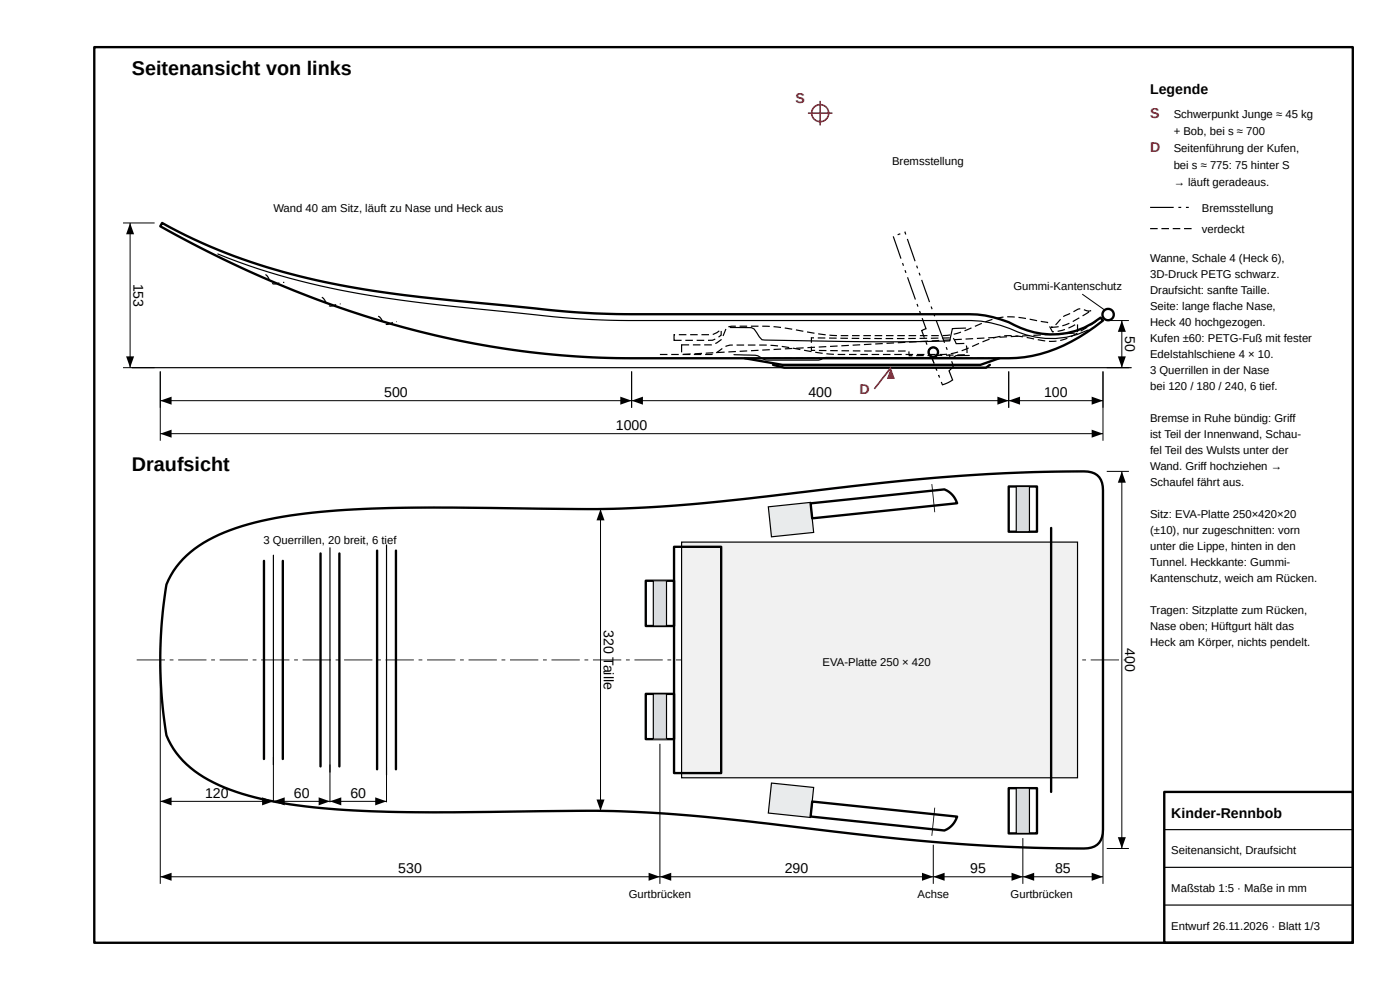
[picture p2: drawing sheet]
<svg xmlns="http://www.w3.org/2000/svg" width="297mm" height="210mm" viewBox="0 0 297 210" stroke-linecap="round" stroke-linejoin="round" font-family="sans-serif">
<path d="M46.2 53.9a164.3 164.3 0 0 0 42.9 10.3l10.3 1.1a400.8 400.8 0 0 0 31.9 2.7h70.6a32 32 0 0 1 10.4 1l2 .7a18.6 18.6 0 0 0 16.6 .3M28 78h212M154.9 69.5h3.4a1.83 1.83 0 0 1 2.2 1.1l1.1 1.5h.6l20.8 .4 13.4-.1 5.1-.1 .5-2.6 2.8-.1M155.7 75.2l3.4 .1a3.7 3.7 0 0 1 2.8 .8l1.1 .3h9.5a2.69 2.69 0 0 0 2.3-.5l26.9-.1h.6l.5-.4h2.8" fill="none" stroke="#000" stroke-width=".25"/>
<g fill="none" stroke="#000" stroke-width=".5">
<path d="M34.4 47.3a130.6 130.6 0 0 0 44.6 14.4 1074.7 1074.7 0 0 0 40.8 4.4 366.4 366.4 0 0 0 30.9 .6h53.3a23.5 23.5 0 0 1 12.5 2.9 16.7 16.7 0 0 0 17-2.2l.5 .6a33.3 33.3 0 0 1-18.3 7.9l-66.7 .1a338.9 338.9 0 0 1-31.7-.8 206.3 206.3 0 0 1-76.6-23.6l-6.7-3.6zM158 76l8 1.4h42l4-1.4M164 77.4l2.4 .6h42.8l.8-.6"/>
<circle cx="198" cy="74.7" r="1"/>
<circle cx="235.1" cy="66.7" r="1.2"/>
</g>
<g fill="#000">
<path d="M56.4 58.1l.3 .3 .6 .9h-.2h.2v.1l-.2 .2-.3-.7h.1h-.1l-.3-.3 .1-.1v.1l-.4-.3zM57.8 60l.3 .1-.1 .1v-.1h.5v.1l-.1-.1 .5-.1 .1 .1-.1-.1 .3-.1 .1 .2a1.93 1.93 0 0 1-1.6 .1zM60.1 59.8h.2v.3l-.3-.1z"/>
<path d="M68.4 62.9l.3 .3 .5 .8-.1 .1 .1-.1 .2 .2-.3 .2-.3-.7 .1-.1-.1 .1-.3-.3 .1-.1-.1 .1-.3-.2zM69.8 64.7l.3 .1v.1l-.1-.1h.5v.1l-.1-.1 .5-.2 .1 .1-.1-.1 .4-.1 .1 .2a1.96 1.96 0 0 1-1.6 .3zM72.1 64.3l.2 .1-.1 .2h-.1z"/>
<path d="M80.3 67l.4 .2 .5 .8h-.1h.1l.2 .2-.2 .1-.4-.6 .1-.1-.1 .1-.3-.4h.1l-.1 .1-.3-.2zM81.9 68.7h.2v.1v-.1l.4-.1v.2l-.1-.1 .5-.2v.1v-.1l.4-.2 .1 .2a2.04 2.04 0 0 1-1.6 .4zM84.1 68.1l.1 .3z"/>
<path d="M140 75.1h1.6v.2h-1.6zM142.4 75.1h1.6v.2h-1.6zM144.8 75.1h1.6v.2h-1.6zM147.2 75.1h1.6v.2h-1.6zM149.6 75.1h1.3v.1v-.1l.3-.1v.3h-1.6zM151.9 74.7l.5-.3 .1 .1-.1-.1 .8-.6 .1 .2-1.3 1zM153.9 73.4l.9-.3h.7v.2h-.6l-.1-.1 .1 .1-.8 .2v-.1l-.1 .2zM156.3 73.1h1.6v.2h-1.6zM158.7 73.1h1.6v.2h-1.6zM161.1 73.1h1.6v.2v-.1v.1h-1.6zM163.5 73.1l1.6 .2-.1 .2v-.1v.1l-.8-.1v-.1v.1h-.7zM165.9 73.4l1.6 .2-.1 .3-.9-.2 .1-.1v.1l-.8-.1zM168.2 73.7l1.6 .3v.3l-1.6-.3zM170.6 74.2l1.6 .3-.1 .2-1.5-.3zM173 74.6l.6 .1v.1v-.1l.8 .1v.1l.1-.1v.3l-1.6-.3zM175.3 74.9l.7 .1-.1 .1 .1-.1h.7v.2l.2-.2v.3l-1.6-.1zM177.7 75.1h1.6v.2h-1.6zM180.1 75.1h1.6v.2h-1.6zM182.5 75.1h1.6v.2h-1.6zM184.9 75.1h1.6v.2h-1.6zM187.3 75.1h1.6v.2h-1.6zM189.7 75.1h1.6v.2h-1.6zM192.1 75.1h1.6v.2h-1.6zM194.5 75.1h1.6v.2h-1.6zM196.9 75.1h1.6v.2h-1.6zM199.3 75.1h.9v.1v-.1l.7-.1v.3h-1.6zM201.7 74.9v.1v-.1l.8-.1v.1v-.1l.7-.3 .1 .3-1.6 .4zM204 74.3l.1 .1-.1-.1 .8-.3 .1 .1-.1-.1 .7-.3 .1 .2-1.5 .6zM206.2 73.4l1.4-.7 .2 .3-1.5 .6zM208.4 72.4l1.5-.6 .1 .3-.4 .1-.1-.1 .1 .1-.8 .3v-.1v.1l-.3 .1zM210.7 71.6l1.5-.4 .1 .3h-.4v-.1v.1l-.8 .2v-.1l.1 .1-.5 .1zM213 71.1h1.6v.2h-.4v-.1v.1h-.7v-.1v.1l-.5 .1zM215.4 71.1l1.6 .2v.3l-.4-.1v-.1v.1l-.8-.1v-.1v.1h-.4zM217.8 71.5l1.6 .3v.2l-1.3-.2v-.2v.2l-.3-.1zM220.2 71.9l1.1 .2v.2v-.2l.5 .1-.1 .2-1.6-.2zM222.5 72.3h.3v.1v-.1h.8v.1v-.1l.5-.1v.3h-1.6zM224.9 72.1l.3-.1v.2l-.1-.2 .8-.2 .1 .1-.1-.1 .5-.2 .1 .3-1.6 .4zM227.1 71.3l.4-.2v.1v-.1l1-.6 .1 .3-1.4 .7zM229.2 70.1l1.4-.8 .1 .2-1.4 .9zM231.3 68.9h.1v-.1l.7-.5 .1 .1-.1-.1 .5-.3 .1 .2-1.3 .9z"/>
<path d="M145.4 72.1h1.6v.2h-1.6zM147.8 72.1h1.6v.2h-1.6zM150.2 72.1h1v.1l-.1-.1 .6-.3 .1 .2-.6 .3h-1zM152.9 70.2h.2v1l-.6 .4-.1-.2 .5-.4 .1 .1h-.1zM151.2 70.8l.8-.3 .1 .1-.1-.1 .5-.4 .2 .2-1.4 .8zM148.8 70.9h1.6v.2h-1.6zM146.4 70.9h1.6v.2h-1.6zM144 70.9h1.6v.2h-1.6zM142.9 70.9h.3v.2h-.2v-.1h.1v1.2h-.1v-.1h1.6v.2h-1.7z"/>
<path d="M147 73h1.6v.3h-1.6zM149.4 73h1.6v.3h-1.6zM151.7 72.8l.3-.2v.2v-.1l1-.8 .2 .2-1.1 .8-.3 .1zM153.9 69.7l.2 .1-.6 1.5-.2-.1zM154.5 69.2l1.6-.1v.2h-.9v-.1l.1 .1-.8 .1zM156.9 69.1h1.6v.2h-1.6zM159.3 69.1h1.6v.2h-1.6zM161.7 69.1h1.6v.3l-.6-.1v-.1v.1h-1zM164.1 69.2l1.6 .1v.3l-.9-.1v-.1v.1l-.7-.1zM166.5 69.5l1.6 .2-.1 .3-1.5-.3zM168.9 69.9l1.5 .3v.2l-1.6-.3zM171.2 70.3l1.6 .3v.2l-1.6-.3zM173.6 70.7l1.6 .2v.2l-1.6-.2zM176 71h.5v.1v-.1l1.1 .1v.2l-1.6-.1zM178.4 71.1h1.6v.2h-1.6zM180.8 71.1h1.6v.2h-1.6zM183.2 71.1h1.6v.2h-1.6zM185.6 71.1h1.6v.2h-1.6zM188 71.1h1.6v.2h-1.6zM190.4 71.1h1.6v.2h-1.6zM192.8 71.1h1.6v.2h-1.6zM195.2 71.1h1.6v.2h-1.6zM197.6 71.1h1.6v.2h-1.6zM200 71.1l.9-.1v.1v-.1l.6-.1 .1 .3-1.6 .1zM202.3 70.8l.7-.2 .1 .1-.1-.1 .8-.3 .1 .3-1.5 .4zM204.6 70.1l.6-.3v.1v-.1l.8-.4 .1 .3-1.4 .6zM206.8 69.1l1.4-.6 .1 .2-1.4 .6zM209 68.2l1.5-.6 .1 .3-.1-.1 .1 .1-1.1 .3v-.1v.1l-.4 .2zM211.3 67.4l1.6-.3v.3h-.2l-.1-.1 .1 .1-1.1 .2v-.1v.1l-.3 .1zM213.7 67.1h1.6v.3l-.5-.1v-.1v.1h-1.1v-.1v.1zM216.1 67.2l1.6 .2-.1 .3-.7-.1v-.2v.2l-.8-.1zM218.5 67.6l1.5 .3v.3l-1.6-.4zM220.8 68.1h.4v.1v-.1l1.1 .2 .1 .2-.2 .1v-.2v.1l-1.4-.2zM222.6 69.3l.2-.1 .6 1.1-.1 .1v-.1l.3-.1v.3h-.4zM224.4 70.2l1-.3v.2v-.1l.5-.2 .1 .2-1.6 .4zM226.6 69.5l.9-.4v.1v-.1l.5-.3 .2 .2-1.5 .7zM228.5 68.8h.2v1.6h-.2zM226.4 70.6l1.6-.1v.3l-1.6 .1zM224 70.8l1.6-.1v.2l-1.6 .1zM221.6 70.9l1.6-.1v.3h-1.6zM219.2 71l1.6-.1v.3l-1.6 .1zM216.8 71.2l1.6-.1v.2l-1.6 .1zM214.4 71.3l1.6-.1v.2l-1.6 .1zM212 71.4l1.6-.1v.3l-1.6 .1zM209.6 71.5h1.6v.2l-1.5 .1zM207.2 71.7l1.6-.1 .1 .2-1.6 .1zM204.8 71.8l1.6-.1 .1 .3-1.6 .1zM202.4 71.9l1.6-.1 .1 .3-1.6 .1zM200.1 72.1l1.5-.1 .1 .2-1.6 .1zM197.7 72.2l1.6-.1v.3h-1.6zM195.3 72.3l1.6-.1v.3l-1.6 .1zM192.9 72.5l1.6-.1v.2l-1.6 .1zM190.5 72.6l1.6-.1v.2l-1.6 .1zM188.1 72.7l1.6-.1v.3l-1.6 .1zM185.7 72.8h1.6v.2l-1.6 .1zM183.3 73l1.6-.1v.2l-1.6 .1zM180.9 73.1l1.6-.1v.3l-1.6 .1zM178.5 73.2l1.6-.1v.3l-1.6 .1zM176.1 73.4l1.6-.1v.2l-1.6 .1zM173.7 73.5l1.6-.1v.3h-1.6zM171.3 73.6l1.6-.1v.3l-1.6 .1zM168.9 73.8l1.6-.1v.2l-1.6 .1zM166.5 73.9l1.6-.1v.2l-1.6 .1zM164.1 74l1.6-.1v.3l-1.6 .1zM161.7 74.1h1.6v.2l-1.6 .1zM159.3 74.3l1.6-.1v.2l-1.6 .1zM156.9 74.4l1.6-.1v.3l-1.6 .1zM154.5 74.5l1.6-.1v.3l-1.6 .1zM152.1 74.7l1.6-.1v.2l-1.6 .1zM149.7 74.8l1.6-.1v.3h-1.6zM147.3 74.9l1.6-.1v.3l-1.6 .1zM144.9 75.1l1.6-.1v.2l-1.6 .1zM144.5 73h1.7v.3h-1.6v-.1h.1v1.5h-.2z"/>
<path d="M164 75.9h1.6v.2h-1.6zM166.4 75.9h1.6v.2h-1.6zM168.8 75.9h1.6v.2h-1.6zM171.2 75.9h1.6v.2h-1.6zM173.6 75.9h1.6v.2h-1.6zM176 75.9h1.6v.2h-1.6zM178.4 75.9h1.6v.2h-1.6zM180.8 75.9h1.6v.2h-1.6zM183.2 75.9h1.6v.2h-1.6zM185.6 75.9h1.6v.2h-1.6zM188 75.9h1.6v.2h-1.6zM190.4 75.9h1.6v.2h-1.6zM192.8 75.9h1.6v.2h-1.6zM195.2 75.9h1.6v.2h-1.6zM197.6 75.9h1.6v.2h-1.6zM200 75.9h1.6v.2h-1.6zM202.4 75.9h1.6v.2h-1.6zM204.8 75.9h1.6v.2h-1.6zM207.2 75.9h1.6v.2h-1.6zM209.6 75.9h.4v.2h-.4z"/>
<path d="M204.9 73.3h.2l.2 1.6h-.3l.2-.2h-.2v-.3h.1h-.1v-.3h.1h-.1v-.3h.1h-.1l-.1-.3 .1-.1zM203.1 75.2l.1 .1v-.1h.4v.1v-.1h.3v.1v-.1l.4-.1v.2v-.2h.2v.2l.2-.2v.3v-.2v.2h-.3v-.1v.1h-.3v-.1v.1h-.4v-.1v.1h-.4v-.1v.1h-.2zM200.7 75.2h.4v.1v-.1h.5v.1v-.1h.4v.1v-.1h.3v.2l-.2-.1v.1l-.5 .1v-.2v.2h-.4v-.2v.2h-.5zM198.8 75l.3 .1-.3 .4-.1-.2h.4v.1v-.1h.5v.1v-.1l.3-.1v.3h-.2v-.1v.1h-.6v-.1v.1h-.7l.3-.3 .1 .1-.1-.1h.2l-.1-.2 .1 .1zM197.5 73.7l.8-.1 .7 .6-.2 .1v-.2l-.1 .1v-.2l-.1 .1v-.2h-.2l.1-.1v.1l-.3-.1 .1-.1-.1 .2-.1-.2-.1 .1v-.1v.1l-.1-.1-.1 .2-.1-.2 .1 .1-.2 .1zM196.9 74.4l.3 .1-.2 .1h.1v.2h-.1h.1l-.1 .2h.2l-.1 .1h.2l-.2 .1 .1-.1v.2l.1-.1 .3 .3h-.4v-.1v.1h-.4v-.2h.2v.1v-.1h.3v.1l-.1 .1-.2-.4zM194.4 75.3h.2v.1l.2-.1h.7v.1v-.1a.34 .34 0 0 1 .5 .3h-.4v-.2v.2h-.8v-.2v.2h-.4zM192.7 74.5l.3 .1-.2 .1h.2v.4h-.2h.2v.3l-.1 .1v-.2h.4v.2v-.2h.3v.3l-.1-.2v.2h-.7zM190.5 74.3h.9v.2v-.2h.7v.3h-.2v-.1v.1h-1.4zM188.1 74.3h1.6v.3h-1.6zM185.7 74.3h.5v.2v-.2h1.1v.3h-1.6zM183.3 74.3h.7v.2v-.2h.9v.3h-1.4v-.2v.2h-.2zM180.9 74.3h.4v.1v-.1h1.2v.3h-.3v-.2v.2h-1.3zM178.5 74.3l.2 .1v-.1h.9v.1v-.1h.5v.2l-.1-.1v.1h-.9v-.1v.1h-.6zM176.1 74.3h.9v.1v-.1h.7v.2h-.3v-.1v.1h-.9v-.1v.1h-.4zM173.7 74.2h.6v.2v-.2h.9v.2l.1-.2v.3h-.5v-.1v.1h-1.1zM172 73.5h.3v.8h-.2v-.1h.8v.3h-.3v-.2v.2h-.6zM172 71.5h.7v.3l-.1-.1v.1h-.5v-.1h.2v1h-.3zM173.5 71.6h.8v.1v-.1h.8v.2h-.3v-.1v.1h-.9v-.1v.1h-.4zM175.9 71.6h.6v.1v-.1h.9v.1l.1-.1v.3h-.5v-.2v.2l-.9-.1v-.1l-.2 .1zM178.3 71.6h.4v.2v-.2h.9v.2v-.2h.3v.3h-.8v-.1v.1h-.8zM180.7 71.6l.2 .1v.1v-.1h.9v.1v-.1h.5v.2h-1v-.1v.1h-.6zM183.1 71.7v.1v-.1h1.3v.1v-.1h.3v.2h-.7v-.1v.1h-.9zM185.5 71.7h.7v.1v-.1h.9v.2h-1.4v-.1v.1h-.2zM187.9 71.7h1.6v.2h-1.6zM190.3 71.7h1.1v.1v-.1h.5v.2v-.1v.1h-1.6zM192.7 71.7h.5v.1v-.1h.9v.1v-.1h.2v.2h-.7v-.1v.1h-.9zM195.1 71.7h.2v.1l.1-.1h.4v.1v-.1l.9-.1v.3h-.5v-.1v.1h-.8v-.1v.1h-.3zM197.5 71.6l.1 .2v-.2h.5v.1v-.1h.5v.1v-.1h.5v.3h-.3v-.2v.2h-.5v-.2v.2h-.3v-.2v.2h-.5zM199.9 71.6h.3v.1v-.1h.5v.1v-.1h.4v.1v-.1h.4v.2h-.3v-.1v.1h-.3v-.1v.1h-.5v-.1v.1h-.5zM202.1 71.8l.3-.1 .4 .7 .2 .5h-.2v-.1h.4v.1v-.1h.4v.1v-.1h.3v.1v-.1l.4-.1v.2v-.2h.2v.2l.1-.2v.3l-.2-.1v.1h-.3v-.1v.1h-.4v-.1v.1h-.4v-.1v.1h-.5l-.2-.5h.1l-.1 .1-.2-.4 .1-.1-.1 .1z"/>
<path d="M225.3 69l.6-.2 .1 .1-.1-.1 .6-.2 .1 .1-.1-.1 .3-.1 .1 .1-.1-.1 .1 .2-1.5 .5zM227.5 68.1l1.4-.8 .1 .2-1.4 .8zM229.6 66.9l.5-.3v.1v-.1l.5-.3 .1 .1-.1-.1 .4-.2 .1 .2-1.2 .7-.1-.1-.1 .2zM230 65.6l.5 .2-.1 .1v-.1h.3v.2v-.2l.3 .1v.1v-.1l.3-.1v.2l-.1-.2h.2l.1 .2-.8 .1-.6-.2v-.1h-.2zM227.7 66l.9-.5 .6-.1v.2h-.3v-.1l.1 .1-.3 .1-.1-.1 .1 .1-.9 .5zM225.5 67.1l1-.5 .1 .1-.1-.1 .3-.1 .1 .1 .1-.2 .1 .2-1.1 .5v-.2v.1l-.3 .2v-.1v.2zM224.9 67.6l.2 .2-.2 .3-.1-.1 .1 .1-.9 .9-.2-.2 .3-.2 .1 .1-.1-.1zM223 69.3l.3-.1v.3l-.3 .1v-.3h.3v.1v-.1h.6v.1v-.1l.3-.1v.2v-.2h.4v.2l-1.6 .2z"/>
<path d="M199 79.6l.2-.1-.1 .1h.2l-.1 .1h.1l.1 .2h-.1l.2 .2h-.3h.1h-.1l-.1-.2 .1-.1-.1 .1-.1-.2 .2-.1zM198.4 78.1l.3-.1-.1 .1h.1h-.1h.1l-.1 .2h.2h-.2h.2l-.2 .1h.2l-.1 .1 .1-.1-.1 .2h.2l-.3 .1v-.2h.1l-.2-.2h.1l-.1 .1 .1-.2-.2-.1h.2zM198.2 73.6a1.12 1.12 0 0 1 .9 1.4 1.12 1.12 0 0 1-1.5 .7l.1-.1-.1 .1 .1-.1 .1 .2h-.1h.1v.1l-.1 .1 .1-.1v.2h.1l-.1 .1 .1-.1v.2l.1-.1-.1 .2h.1l-.1 .1h.2h-.2h.2l-.1 .1h.1l-.1 .1 .1-.1 .1 .2h-.1h.1l-.1 .1 .1-.1 .1 .2h-.2l.2 .1h-.1h.1l-.2 .1 .1-.1-.1 .1-.1-.2h.1h-.1l.1-.2h-.2h.2l-.2 .1 .1-.1h-.1l.1-.1h-.1h.1h-.1l-.1-.1 .1-.1h-.1h.1h-.1l.1-.1h-.1l.1-.1-.1 .1-.1-.2h.1l-.1 .1 .1-.2-.1 .1 .1-.2-.2 .1v-.2l.1-.1-.1 .1-.1-.1 .1-.1h-.1h.1l-.1-.1v-.2l.2 .1v.1h.2l-.1 .1v-.1l.2 .1v-.1l.1 .1 .1-.1v.1l.1-.2v.1l.1-.1 .1 .1-.1-.1h.2v-.2l.1 .1h-.1l.2-.1-.1-.1h.1h-.1l.2-.1-.1-.1h.1h-.1l.2-.1h-.1l.1-.2-.1-.1h.1l-.2-.1h.2h-.1v-.1l-.1-.1 .1-.1-.1 .1v-.2h-.2l.1-.1h-.1v-.1v.1l-.2-.1v-.1h-.2zM196.9 74.1l.2-.1v.2h.1l-.1 .1-.1-.1 .2-.3 .2 .2-.2 .1v.1h-.2zM196.3 72.6l.3-.1-.1 .2h.1l.2 .4-.3 .1v-.3h.1h-.1zM195.5 67.5l.3-.1 .6 1.8h-.1h.1l.2 .6-.3 .1-.1-.1 .1 .1-.4 .2-.1-.1 .1 .1-.3 .1-.1-.1h.2l.1 .3h-.2h.2l.4 1.2-.2 .1-.4-1.1h.1h-.1l-.2-.5a.98 .98 0 0 1 1.1-.4l-.2 .1 .1-.2-.1 .1zM195 66l.2-.1 .2 .6-.2 .1zM194.4 64.5l.3-.1 .2 .6-.3 .1zM192.4 58.9l.3-.1 .7 2.1h-.1h.1l.9 2.6-.2 .1-1.1-3 .1-.1-.1 .1zM191.9 57.4l.2-.1 .1 .3h-.1h.1l.1 .2-.2 .1zM191.4 55.9l.2-.1 .2 .5-.2 .1zM189.4 50.2l.2-.1 .9 2.5h-.1h.1l.4 1.2-.1 .1 .1-.1 .3 .9h-.1l.2 .1-.3 .1-.2-.6h.1h-.1l-.4-1.2 .1-.1-.1 .1zM190.4 49.7l.6-.2v.2l-.5 .2zM191.9 49.1h.2l.1 .5h-.1l.2 .1-.3 .1zM192.4 50.7l.2-.1 .4 1.1h-.2h.2l1.1 3.3-.1 .1 .1-.1 .2 .4-.3 .1-1.1-3.3 .1-.1-.1 .1zM194.3 56.4l.3-.1 .2 .6-.3 .1zM194.9 57.9l.2-.1 .2 .6-.2 .1 .1-.1h-.1zM195.4 59.4l.2-.1 .7 1.9-.1 .1 .1-.1 .9 2.5-.1 .1 .1-.1 .1 .3-.2 .1-.3-.7h.1h-.1l-.9-2.5h.2h-.2zM197.4 65.1l.3-.1 .2 .5-.3 .1zM198 66.6l.2-.1 .2 .5-.2 .1-.2-.4h.1zM198.5 68.1l.3-.1 .8 2.4h-.1h.1l.3 .8h-.1h.1l.5 1.2-.1 .1 .1-.1 .1 .3-.2 .1-.6-1.6h.1h-.1l-.3-.8h.1h-.1l-.5-1.2 .2-.1-.2 .1zM200.6 73.7l.3-.1 .1 .5h-.1l.2 .1-.3 .1-.1-.5h.1zM201.2 75.2l.2-.1 .2 .4-.1 .1 .1 .1-.2 .1-.2-.5 .2-.1zM201.8 76.7l.2-.1 .1 .3h-.1l.1-.1 .2 .5-.1 .1 .2 .1a1.01 1.01 0 0 1-.7 1l-.3 .3-.1-.1 .2-.1-.1 .2 .1-.1 .1 .3h-.1h.1l.1 .2h-.1h.1l.1 .2-.2 .1h.2l-.1 .1 .1-.1 .1 .3h-.1h.1l.1 .2h-.1h.1l.1 .2-.1 .1 .1-.1 .1 .2-.2 .1 .2-.1 .1 .2-1.2 .7-1.2 .5-.2-.4 .1-.1-.1 .1-.1-.3h.1h-.1l.2-.1v.2l.1-.1 .1 .3h-.2l.2 .1h-.1l.2 .1h-.2v-.1l.2-.1v.2v-.1l.3-.1v.1v-.1l.6-.3v.1v-.1l.3-.1v.1l-.1-.1 .3-.2 .1 .1-.1-.1 .3-.1v.1v-.1l.2-.2 .1 .1-.1 .1-.1-.3h.1h-.1l-.1-.2 .1-.1-.1 .1-.1-.2 .1-.1-.1 .1-.1-.3h.1h-.1l-.1-.3 .1-.1-.1 .1-.1-.2 .1-.1-.1 .1-.1-.3h.1l-.1 .1-.1-.4 .4-.3 .1 .1-.1-.1 .3-.3h.1h-.1l.2-.4 .1 .1v-.1h.1l-.2 .1 .1-.2-.1 .1-.2-.5h.2h-.2l-.1-.3 .1-.1z"/>
</g>
<path d="M229.6 62.4l4.8 3.4" fill="none" stroke="#000" stroke-width=".21"/>
<g fill="none" stroke="#c8102e" stroke-width=".35">
<path d="M171.4 24h5.2M174 21.4v5.2"/>
<circle cx="174" cy="24" r="1.8"/>
</g>
<path d="M189 78l.8 2.4h-1.7z" fill="#c8102e"/>
<path d="M189 78l-3.5 4.5" fill="none" stroke="#c8102e" stroke-width=".35"/>
<path d="M26.1 47.3h6.7M27.6 47.3v30.7M26.1 78h6.7M34 78.8v14.7M134 78.8v7.7M214 78.8v7.7M234 78.8v14.7M234.8 78h4.7M234.8 68h4.7M238 68v10M34 85h200M34 92h200" fill="none" stroke="#000" stroke-width=".21"/>
<g fill="#000">
<path d="M27.6 47.3l.9 2.4h-1.7zM26.8 75.6h1.7l-.9 2.4zM238 68l.8 2.4h-1.7zM237.1 75.6h1.7l-.8 2.4zM34 85l2.4-.9v1.7zM34 92l2.4-.9v1.7zM131.6 84.1l2.4 .9-2.4 .8zM134 85l2.4-.9v1.7zM211.6 84.1l2.4 .9-2.4 .8zM214 85l2.4-.9v1.7zM231.6 84.1l2.4 .9-2.4 .8zM231.6 91.1l2.4 .9-2.4 .8z"/>
<path d="M244 43.9h5v.2h-5zM250 43.9h.6v.2h-.6zM251.6 43.9h.6v.2h-.6z"/>
<path d="M244 48.4h1.6v.2h-1.6zM246.4 48.4h1.6v.2h-1.6zM248.8 48.4h1.6v.2h-1.6zM251.2 48.4h1.6v.2h-1.6z"/>
<path d="M29 139.9h6v.2h-6zM36 139.9h.8v.2h-.8zM37.8 139.9h6v.2h-6zM44.8 139.9h.8v.2h-.8zM46.6 139.9h6v.2h-6zM53.6 139.9h.8v.2h-.8zM55.4 139.9h6v.2h-6zM62.4 139.9h.8v.2h-.8zM64.2 139.9h6v.2h-6zM71.2 139.9h.8v.2h-.8zM73 139.9h6v.2h-6zM80 139.9h.8v.2h-.8zM81.8 139.9h6v.2h-6zM88.8 139.9h.8v.2h-.8zM90.6 139.9h6v.2h-6zM97.6 139.9h.8v.2h-.8zM99.4 139.9h6v.2h-6zM106.4 139.9h.8v.2h-.8zM108.2 139.9h6v.2h-6zM115.2 139.9h.8v.2h-.8zM117 139.9h6v.2h-6zM124 139.9h.8v.2h-.8zM125.8 139.9h6v.2h-6zM132.8 139.9h.8v.2h-.8zM134.6 139.9h6v.2h-6zM141.6 139.9h.8v.2h-.8zM143.4 139.9h6v.2h-6zM150.4 139.9h.8v.2h-.8zM152.2 139.9h6v.2h-6zM159.2 139.9h.8v.2h-.8zM161 139.9h6v.2h-6zM168 139.9h.8v.2h-.8zM169.8 139.9h6v.2h-6zM176.8 139.9h.8v.2h-.8zM178.6 139.9h6v.2h-6zM185.6 139.9h.8v.2h-.8zM187.4 139.9h6v.2h-6zM194.4 139.9h.8v.2h-.8zM196.2 139.9h6v.2h-6zM203.2 139.9h.8v.2h-.8zM205 139.9h6v.2h-6zM212 139.9h.8v.2h-.8zM213.8 139.9h6v.2h-6zM220.8 139.9h.8v.2h-.8zM222.6 139.9h6v.2h-6zM229.6 139.9h.8v.2h-.8zM231.4 139.9h6v.2h-6zM238.4 139.9h.6v.2h-.6z"/>
</g>
<path d="M38.8 118.6a31.7 31.7 0 0 1 15.3-7.8 140.2 140.2 0 0 1 30.3-3.1h17.7a441.4 441.4 0 0 0 39.5-.3l12.9-1.2 19.5-2.3a433 433 0 0 1 56.8-3.9 3.4 3.4 0 0 1 3.2 4v72a3.6 3.6 0 0 1-4 4 471.9 471.9 0 0 1-61-4.5l-3.2-.4a328.5 328.5 0 0 0-57.6-2.9 365.3 365.3 0 0 1-41.8-1 60.3 60.3 0 0 1-22.1-5.7 18.8 18.8 0 0 1-9-9.5 98.4 98.4 0 0 1 0-32l1.5-2.9z" fill="none" stroke="#000" stroke-width=".5"/>
<path d="M137 123.2h6v9.6h-6z" fill="#fff"/>
<path d="M137 123.2h6v9.6h-6z" fill="none" stroke="#000" stroke-width=".5"/>
<path d="M138.6 123.2h2.8v9.6h-2.8z" fill="#d9dcdf"/>
<path d="M138.6 123.2h2.8v9.6h-2.8z" fill="none" stroke="#000" stroke-width=".25"/>
<path d="M137 147.2h6v9.6h-6z" fill="#fff"/>
<path d="M137 147.2h6v9.6h-6z" fill="none" stroke="#000" stroke-width=".5"/>
<path d="M138.6 147.2h2.8v9.6h-2.8z" fill="#d9dcdf"/>
<path d="M138.6 147.2h2.8v9.6h-2.8z" fill="none" stroke="#000" stroke-width=".25"/>
<path d="M214 103.2h6v9.6h-6z" fill="#fff"/>
<path d="M214 103.2h6v9.6h-6z" fill="none" stroke="#000" stroke-width=".5"/>
<path d="M215.6 103.2h2.8v9.6h-2.8z" fill="#d9dcdf"/>
<path d="M215.6 103.2h2.8v9.6h-2.8z" fill="none" stroke="#000" stroke-width=".25"/>
<path d="M214 167.2h6v9.6h-6z" fill="#fff"/>
<path d="M214 167.2h6v9.6h-6z" fill="none" stroke="#000" stroke-width=".5"/>
<path d="M215.6 167.2h2.8v9.6h-2.8z" fill="#d9dcdf"/>
<path d="M58 117.8v44.4M70 116.2v47.6M82 115.6v48.8M215.6 167.2h2.8v9.6h-2.8z" fill="none" stroke="#000" stroke-width=".25"/>
<path d="M56 119v42M60 119v42M68 117.4v45.2M72 117.4v45.2M80 116.8v46.4M84 116.8v46.4" fill="none" stroke="#000" stroke-width=".5"/>
<path d="M34 170h48M58 160.6v9.6M70 162.2v8M82 162.8v7.4" fill="none" stroke="#000" stroke-width=".21"/>
<path d="M34 170l2.4-.9v1.7zM55.6 169.1l2.4 .9-2.4 .8zM58 170l2.4-.9v1.7zM67.6 169.1l2.4 .9-2.4 .8zM70 170l2.4-.9v1.7zM79.6 169.1l2.4 .9-2.4 .8z" fill="#000"/>
<path d="M144.6 115h84v50h-84z" fill="#f1f1f1"/>
<path d="M144.6 115h84v50h-84z" fill="none" stroke="#000" stroke-width=".25"/>
<path d="M143 116h10v48h-10zM223 112v56" fill="none" stroke="#000" stroke-width=".5"/>
<path d="M163 107.5l8.9-.9 .7 6.3-8.9 1z" fill="#e9ebec"/>
<path d="M163 107.5l8.9-.9 .7 6.3-8.9 1z" fill="none" stroke="#000" stroke-width=".25"/>
<path d="M172 106.8l28.4-3a4.7 4.7 0 0 1 2.7 3l-30.8 3.2z" fill="none" stroke="#000" stroke-width=".5"/>
<path d="M197.6 102.7h.2l.6 5.9-.2 .1z" fill="#000"/>
<path d="M163.7 166.1l8.9 .9-.7 6.4-8.9-.9z" fill="#e9ebec"/>
<path d="M163.7 166.1l8.9 .9-.7 6.4-8.9-.9zM247 176h40M247 184h40M247 192h40" fill="none" stroke="#000" stroke-width=".25"/>
<path d="M20 10h267v190h-267zM172.3 170l30.8 3.2a4.7 4.7 0 0 1-2.7 3l-28.4-3zM247 168h40v32h-40z" fill="none" stroke="#000" stroke-width=".5"/>
<g fill="#000">
<path d="M238 100l.8 2.4h-1.7zM127.4 108l.8 2.4h-1.7zM126.5 169.6h1.7l-.8 2.4zM198.2 171.3h.2l-.6 6h-.2zM237.1 177.6h1.7l-.8 2.4zM34 186l2.4-.9v1.7zM137.6 185.1l2.4 .9-2.4 .8zM140 186l2.4-.9v1.7zM195.6 185.1l2.4 .9-2.4 .8zM198 186l2.4-.9v1.7zM214.6 185.1l2.4 .9-2.4 .8zM217 186l2.4-.9v1.7z"/>
<path d="M231.6 185.1l2.4 .9-2.4 .8z"/>
</g>
<path d="M234.8 100h4.7M238 100v80M127.4 108v64M34 141v46.5M140 157.8v29.7M198 179.2v8.3M217 177.8v9.7M234 173v14.5M234.8 180h4.7M34 186h200" fill="none" stroke="#000" stroke-width=".21"/>
<g font-size="4.2">
<text x="28" y="16">Seitenansicht von links</text>
<text x="28" y="100">Draufsicht</text>
</g>
<g font-size="3" fill="#c8102e">
<text x="168.8" y="21.8">S</text>
<text x="244" y="25">S</text>
<text x="244" y="32.2">D</text>
<text x="182.3" y="83.5">D</text>
</g>
<g font-size="3">
<text x="244" y="20">Legende</text>
<text x="28.3" y="60.1" transform="rotate(90 28.3 60.1)">153</text>
<text x="238.7" y="71.3" transform="rotate(90 238.7 71.3)">50</text>
<text x="81.5" y="84.3">500</text>
<text x="171.5" y="84.3">400</text>
<text x="221.5" y="84.3">100</text>
<text x="130.7" y="91.3">1000</text>
<text x="128.1" y="133.7" transform="rotate(90 128.1 133.7)">320 Taille</text>
<text x="238.7" y="137.5" transform="rotate(90 238.7 137.5)">400</text>
<text x="43.5" y="169.3">120</text>
<text x="62.3" y="169.3">60</text>
<text x="74.3" y="169.3">60</text>
<text x="248.5" y="173.5">Kinder-Rennbob</text>
<text x="84.5" y="185.3">530</text>
<text x="166.5" y="185.3">290</text>
<text x="205.8" y="185.3">95</text>
<text x="223.8" y="185.3">85</text>
</g>
<g font-size="2.4">
<text x="249" y="25">Schwerpunkt Junge ≈ 45 kg</text>
<text x="249" y="28.6">+ Bob, bei s ≈ 700</text>
<text x="189.2" y="35">Bremsstellung</text>
<text x="249" y="32.2">Seitenführung der Kufen,</text>
<text x="249" y="35.8">bei s ≈ 775: 75 hinter S</text>
<text x="249" y="39.4">→ läuft geradeaus.</text>
<text x="58" y="45">Wand 40 am Sitz, läuft zu Nase und Heck aus</text>
<text x="255" y="45">Bremsstellung</text>
<text x="255" y="49.5">verdeckt</text>
<text x="244" y="55.5">Wanne, Schale 4 (Heck 6),</text>
<text x="244" y="58.9">3D-Druck PETG schwarz.</text>
<text x="215" y="61.6">Gummi-Kantenschutz</text>
<text x="244" y="62.3">Draufsicht: sanfte Taille.</text>
<text x="244" y="65.7">Seite: lange flache Nase,</text>
<text x="244" y="69.1">Heck 40 hochgezogen.</text>
<text x="244" y="72.5">Kufen ±60: PETG-Fuß mit fester</text>
<text x="244" y="75.9">Edelstahlschiene 4 × 10.</text>
<text x="244" y="79.3">3 Querrillen in der Nase</text>
<text x="244" y="82.7">bei 120 / 180 / 240, 6 tief.</text>
<text x="244" y="89.5">Bremse in Ruhe bündig: Griff</text>
<text x="244" y="92.9">ist Teil der Innenwand, Schau-</text>
<text x="244" y="96.3">fel Teil des Wulsts unter der</text>
<text x="244" y="99.7">Wand. Griff hochziehen →</text>
<text x="244" y="103.1">Schaufel fährt aus.</text>
<text x="244" y="109.9">Sitz: EVA-Platte 250×420×20</text>
<text x="244" y="113.3">(±10), nur zugeschnitten: vorn</text>
<text x="55.9" y="115.4">3 Querrillen, 20 breit, 6 tief</text>
<text x="244" y="116.7">unter die Lippe, hinten in den</text>
<text x="244" y="120.1">Tunnel. Heckkante: Gummi-</text>
<text x="244" y="123.5">Kantenschutz, weich am Rücken.</text>
<text x="244" y="130.3">Tragen: Sitzplatte zum Rücken,</text>
<text x="244" y="133.7">Nase oben; Hüftgurt hält das</text>
<text x="244" y="137.1">Heck am Körper, nichts pendelt.</text>
<text x="174.5" y="141.2">EVA-Platte 250 × 420</text>
<text x="248.5" y="181.2">Seitenansicht, Draufsicht</text>
<text x="133.4" y="190.5">Gurtbrücken</text>
<text x="194.7" y="190.5">Achse</text>
<text x="214.4" y="190.5">Gurtbrücken</text>
<text x="248.5" y="189.2">Maßstab 1:5 · Maße in mm</text>
<text x="248.5" y="197.2">Entwurf 26.11.2026 · Blatt 1/3</text>
</g>
</svg>
